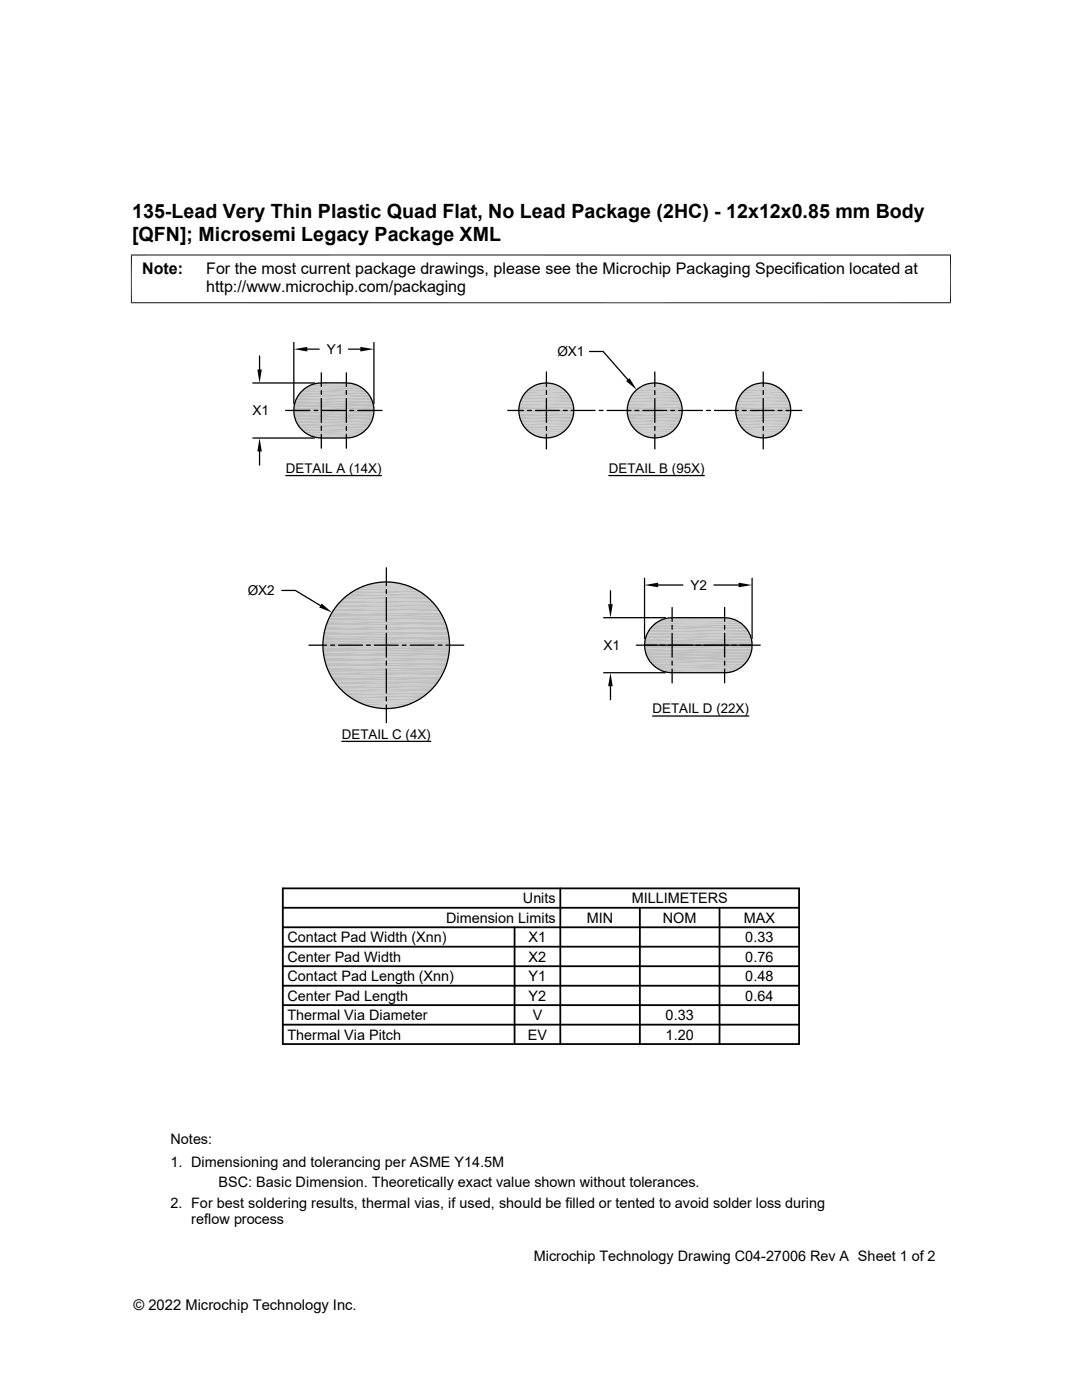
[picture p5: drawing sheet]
<svg xmlns="http://www.w3.org/2000/svg" width="216mm" height="279mm" viewBox="0 0 216 279" stroke-linecap="round" stroke-linejoin="round" font-family="sans-serif">
<path d="M62.2 76.7h8.9M62.8 76.5h7.6M63.5 76.4h6.3" fill="none" stroke="#c0c0c0" stroke-width=".2"/>
<path d="M61.6 76.9h10.1" fill="none" stroke="#c0c0c0" stroke-width=".28"/>
<path d="M61 77.2h11.2" fill="none" stroke="#c0c0c0" stroke-width=".34"/>
<path d="M60.5 77.6h12.3" fill="none" stroke="#c0c0c0" stroke-width=".42"/>
<g fill="#c0c0c0">
<path d="M60.5 77.8l12.7 .5h-13.2z"/>
<path d="M60.5 77.8h12.3l.4 .5z"/>
<path d="M60 78.3l13.6 .5h-14z"/>
<path d="M60 78.3h13.2l.4 .5z"/>
<path d="M59.6 78.8l14.4 .6h-14.8z"/>
<path d="M59.6 78.8h14l.4 .6z"/>
<path d="M59.2 79.4l15.1 .6h-15.3z"/>
<path d="M59.2 79.4h14.8l.3 .6z"/>
<path d="M59 80l15.5 .6h-15.7z"/>
<path d="M59 80h15.3l.2 .6z"/>
<path d="M58.8 80.6l15.8 .7h-15.9z"/>
<path d="M58.8 80.6h15.7l.1 .7z"/>
<path d="M58.7 81.3l15.9 .6h-16z"/>
<path d="M58.7 81.3h15.9v.6z"/>
<path d="M58.6 81.9l16 .7h-15.9z"/>
<path d="M58.6 81.9h16v.7z"/>
<path d="M58.7 82.6l15.8 .6h-15.7z"/>
<path d="M58.7 82.6h15.9l-.1 .6z"/>
<path d="M58.8 83.2l15.5 .7h-15.3z"/>
<path d="M58.8 83.2h15.7l-.2 .7z"/>
<path d="M59 83.9l15 .6h-14.8z"/>
<path d="M59 83.9h15.3l-.3 .6z"/>
<path d="M59.2 84.5l14.4 .5h-14z"/>
<path d="M59.2 84.5h14.8l-.4 .5z"/>
<path d="M59.6 85l13.6 .6h-13.2z"/>
<path d="M59.6 85h14l-.4 .6z"/>
<path d="M60 85.6l12.8 .4h-12.3z"/>
<path d="M60 85.6h13.2l-.4 .4z"/>
</g>
<path d="M60.5 86.2h12.3" fill="none" stroke="#c0c0c0" stroke-width=".4"/>
<path d="M61 86.6h11.2" fill="none" stroke="#c0c0c0" stroke-width=".34"/>
<path d="M61.6 86.9h10.1" fill="none" stroke="#c0c0c0" stroke-width=".28"/>
<path d="M62.2 87.2h8.9M62.8 87.3h7.6M63.5 87.4h6.3" fill="none" stroke="#c0c0c0" stroke-width=".2"/>
<path d="M60.1 78.2a5.5 5.5 0 0 1 4-1.8h5a5.5 5.5 0 0 1 5.5 5.5 5.5 5.5 0 0 1-5.5 5.5h-5a5.5 5.5 0 0 1-5-3.3 5.5 5.5 0 0 1 1-5.9z" fill="none" stroke="#000" stroke-width=".25"/>
<path d="M76.5 116.1h1.2z" fill="#c0c0c0"/>
<path d="M75.7 116.2h2.7" fill="none" stroke="#c0c0c0" stroke-width=".2"/>
<path d="M76.5 116.1l1.9 .1z" fill="#c0c0c0"/>
<path d="M69.7 118.4h14.8M70.6 117.9h13M71.5 117.4h11.2M72.4 117h9.3M73.4 116.6h7.4M73.6 116.5h6.9M74.4 116.4h5.4M74.6 116.3h4.9M75.5 116.2h3.3" fill="none" stroke="#c0c0c0" stroke-width=".2"/>
<path d="M72.7 116.8h8.8" fill="none" stroke="#c0c0c0" stroke-width=".25"/>
<path d="M71.7 117.2h10.7" fill="none" stroke="#c0c0c0" stroke-width=".32"/>
<path d="M70.8 117.6h12.6" fill="none" stroke="#c0c0c0" stroke-width=".36"/>
<path d="M69.9 118.1h14.3" fill="none" stroke="#c0c0c0" stroke-width=".42"/>
<g fill="#c0c0c0">
<path d="M69.1 119l.6-.5 15.3 .5z"/>
<path d="M69.7 118.5h14.8l.5 .5z"/>
</g>
<path d="M68.9 119h16.4" fill="none" stroke="#c0c0c0" stroke-width=".2"/>
<g fill="#c0c0c0">
<path d="M68.3 119.6l.6-.5 16.9 .5z"/>
<path d="M68.9 119.1h16.4l.5 .5z"/>
</g>
<path d="M68.1 119.7h17.9" fill="none" stroke="#c0c0c0" stroke-width=".2"/>
<g fill="#c0c0c0">
<path d="M68.1 119.8l18.5 .6h-19z"/>
<path d="M68.1 119.8h17.9l.6 .6z"/>
</g>
<path d="M67.4 120.5h19.3" fill="none" stroke="#c0c0c0" stroke-width=".2"/>
<g fill="#c0c0c0">
<path d="M67.4 120.6l19.8 .6h-20.2z"/>
<path d="M67.4 120.6h19.3l.5 .6z"/>
</g>
<path d="M66.8 121.3h20.6" fill="none" stroke="#c0c0c0" stroke-width=".21"/>
<g fill="#c0c0c0">
<path d="M66.8 121.4l21 .6h-21.4z"/>
<path d="M66.8 121.4h20.6l.4 .6z"/>
</g>
<path d="M66.3 122.2h21.6" fill="none" stroke="#c0c0c0" stroke-width=".21"/>
<g fill="#c0c0c0">
<path d="M66.3 122.3l22 .6h-22.5z"/>
<path d="M66.3 122.3h21.6l.4 .6z"/>
</g>
<path d="M65.7 123.1h22.7" fill="none" stroke="#c0c0c0" stroke-width=".23"/>
<g fill="#c0c0c0">
<path d="M65.7 123.2l23 .7h-23.3z"/>
<path d="M65.7 123.2h22.7l.3 .7z"/>
</g>
<path d="M65.3 124h23.5" fill="none" stroke="#c0c0c0" stroke-width=".23"/>
<g fill="#c0c0c0">
<path d="M65.3 124.1l23.8 .7h-24z"/>
<path d="M65.3 124.1h23.5l.3 .7z"/>
</g>
<path d="M65 125h24.2" fill="none" stroke="#c0c0c0" stroke-width=".23"/>
<g fill="#c0c0c0">
<path d="M65 125.1l24.4 .7h-24.6z"/>
<path d="M65 125.1h24.2l.2 .7z"/>
</g>
<path d="M64.7 126h24.7" fill="none" stroke="#c0c0c0" stroke-width=".23"/>
<g fill="#c0c0c0">
<path d="M64.7 126.1l24.9 .7h-25z"/>
<path d="M64.7 126.1h24.7l.2 .7z"/>
</g>
<path d="M64.6 127h25" fill="none" stroke="#c0c0c0" stroke-width=".28"/>
<g fill="#c0c0c0">
<path d="M64.6 127.1l25.1 .8h-25.2z"/>
<path d="M64.6 127.1h25l.1 .8z"/>
</g>
<path d="M64.5 128h25.2" fill="none" stroke="#c0c0c0" stroke-width=".25"/>
<g fill="#c0c0c0">
<path d="M64.5 128.1l25.2 .8h-25.3z"/>
<path d="M64.5 128.1h25.2v.8z"/>
</g>
<path d="M64.4 129h25.3" fill="none" stroke="#c0c0c0" stroke-width=".25"/>
<g fill="#c0c0c0">
<path d="M64.5 129.2l25.2 .7h-25.2z"/>
<path d="M64.5 129.2h25.2v.7z"/>
</g>
<path d="M64.5 130h25.2" fill="none" stroke="#c0c0c0" stroke-width=".25"/>
<g fill="#c0c0c0">
<path d="M64.5 130.2l25 .8h-24.9z"/>
<path d="M64.5 130.2h25.1l-.1 .8z"/>
</g>
<path d="M64.6 131.1h24.9" fill="none" stroke="#c0c0c0" stroke-width=".25"/>
<g fill="#c0c0c0">
<path d="M64.7 131.2l24.6 .8h-24.5z"/>
<path d="M64.7 131.2h24.8l-.2 .8z"/>
</g>
<path d="M64.8 132.1h24.5" fill="none" stroke="#c0c0c0" stroke-width=".25"/>
<g fill="#c0c0c0">
<path d="M64.9 132.2l24.1 .7h-23.9z"/>
<path d="M64.9 132.2h24.4l-.3 .7z"/>
</g>
<path d="M65.1 133.1h23.9" fill="none" stroke="#c0c0c0" stroke-width=".23"/>
<g fill="#c0c0c0">
<path d="M65.2 133.2l23.4 .7h-23.1z"/>
<path d="M65.2 133.2h23.7l-.3 .7z"/>
</g>
<path d="M65.5 134h23.1" fill="none" stroke="#c0c0c0" stroke-width=".23"/>
<g fill="#c0c0c0">
<path d="M65.6 134.1l22.6 .7h-22.2z"/>
<path d="M65.6 134.1h22.9l-.3 .7z"/>
</g>
<path d="M66 134.9h22.2" fill="none" stroke="#c0c0c0" stroke-width=".23"/>
<g fill="#c0c0c0">
<path d="M66.1 135.1l21.5 .6h-21.1z"/>
<path d="M66.1 135.1h22l-.5 .6z"/>
</g>
<path d="M66.5 135.8h21.1" fill="none" stroke="#c0c0c0" stroke-width=".21"/>
<g fill="#c0c0c0">
<path d="M66.7 135.9l20.3 .6h-19.9z"/>
<path d="M66.7 135.9h20.8l-.5 .6z"/>
</g>
<path d="M67.1 136.7h19.9" fill="none" stroke="#c0c0c0" stroke-width=".21"/>
<g fill="#c0c0c0">
<path d="M67.3 136.8l19.1 .5h-18.6z"/>
<path d="M67.3 136.8h19.6l-.5 .5z"/>
</g>
<path d="M67.8 137.4h18.6" fill="none" stroke="#c0c0c0" stroke-width=".2"/>
<g fill="#c0c0c0">
<path d="M68 137.5l17.6 .6h-17.1z"/>
<path d="M68 137.5h18.2l-.6 .6z"/>
</g>
<path d="M68.5 138.2h17.1" fill="none" stroke="#c0c0c0" stroke-width=".2"/>
<g fill="#c0c0c0">
<path d="M68.7 138.2l16.2 .5h-15.6z"/>
<path d="M68.7 138.2h16.7l-.5 .5z"/>
</g>
<path d="M69.3 138.8h15.6M70.1 139.4h13.9M71 139.9h12.1M71.9 140.4h10.3M72.9 140.7h8.3M73.9 141h6.3M74.2 141.1h5.8M74.9 141.2h4.3M75.2 141.3h3.8" fill="none" stroke="#c0c0c0" stroke-width=".2"/>
<path d="M69.5 139.1h15.2" fill="none" stroke="#c0c0c0" stroke-width=".44"/>
<path d="M70.4 139.7h13.4" fill="none" stroke="#c0c0c0" stroke-width=".4"/>
<path d="M71.3 140.2h11.6" fill="none" stroke="#c0c0c0" stroke-width=".34"/>
<path d="M72.2 140.6h9.8" fill="none" stroke="#c0c0c0" stroke-width=".3"/>
<path d="M73.2 140.9h7.8" fill="none" stroke="#c0c0c0" stroke-width=".23"/>
<path d="M76.3 141.4h1.7z" fill="#c0c0c0"/>
<path d="M132.8 123.4h13.1M133.4 123.3h11.9M75.9 141.4h2.3" fill="none" stroke="#c0c0c0" stroke-width=".2"/>
<circle cx="77.1" cy="128.8" r="12.6" fill="none" stroke="#000" stroke-width=".25"/>
<path d="M132.2 123.5h14.3" fill="none" stroke="#c0c0c0" stroke-width=".21"/>
<path d="M131.6 123.8h15.6" fill="none" stroke="#c0c0c0" stroke-width=".25"/>
<path d="M131 124.1h16.7" fill="none" stroke="#c0c0c0" stroke-width=".36"/>
<path d="M130.5 124.4h17.8" fill="none" stroke="#c0c0c0" stroke-width=".4"/>
<g fill="#c0c0c0">
<path d="M130.5 124.7l18.2 .4h-18.7z"/>
<path d="M130.5 124.7h17.8l.4 .4z"/>
<path d="M130 125.1l19.1 .5h-19.5z"/>
<path d="M130 125.1h18.7l.4 .5z"/>
<path d="M129.6 125.6l19.9 .6h-20.3z"/>
<path d="M129.6 125.6h19.5l.4 .6z"/>
<path d="M129.2 126.2l20.5 .6h-20.7z"/>
<path d="M129.2 126.2h20.3l.2 .6z"/>
<path d="M129 126.8l20.9 .6h-21.1z"/>
<path d="M129 126.8h20.7l.2 .6z"/>
<path d="M128.8 127.4l21.3 .7h-21.4z"/>
<path d="M128.8 127.4h21.1l.2 .7z"/>
<path d="M128.7 128.1l21.4 .7h-21.5z"/>
<path d="M128.7 128.1h21.4v.7z"/>
<path d="M128.6 128.8l21.5 .6h-21.4z"/>
<path d="M128.6 128.8h21.5v.6z"/>
<path d="M128.7 129.4l21.2 .7h-21.1z"/>
<path d="M128.7 129.4h21.4l-.2 .7z"/>
<path d="M128.8 130.1l20.9 .6h-20.7z"/>
<path d="M128.8 130.1h21.1l-.2 .6z"/>
<path d="M129 130.7l20.5 .6h-20.3z"/>
<path d="M129 130.7h20.7l-.2 .6z"/>
<path d="M129.2 131.3l19.9 .6h-19.5z"/>
<path d="M129.2 131.3h20.3l-.4 .6z"/>
<path d="M129.6 131.9l19.1 .5h-18.7z"/>
<path d="M129.6 131.9h19.5l-.4 .5z"/>
<path d="M130 132.4l18.3 .5h-17.8z"/>
<path d="M130 132.4h18.7l-.4 .5z"/>
</g>
<path d="M130.5 133.1h17.8" fill="none" stroke="#c0c0c0" stroke-width=".4"/>
<path d="M131 133.5h16.7" fill="none" stroke="#c0c0c0" stroke-width=".36"/>
<path d="M131.6 133.8h15.6" fill="none" stroke="#c0c0c0" stroke-width=".25"/>
<path d="M132.2 134h14.3" fill="none" stroke="#c0c0c0" stroke-width=".21"/>
<path d="M132.8 134.2h13.1M133.4 134.2h11.9" fill="none" stroke="#c0c0c0" stroke-width=".2"/>
<path d="M134.1 123.3h10.5M144.6 123.3a5.5 5.5 0 0 1 5.5 5.5 5.5 5.5 0 0 1-5.5 5.5h-10.5a5.5 5.5 0 0 1-5.5-5.5 5.5 5.5 0 0 1 5.5-5.5" fill="none" stroke="#000" stroke-width=".25"/>
<g fill="#c0c0c0">
<path d="M108.7 76.4h.7z"/>
<path d="M130.3 76.4h.8z"/>
<path d="M151.9 76.4h.8z"/>
<path d="M151.4 76.5h1.8z"/>
<path d="M151.9 76.4l1.3 .1z"/>
<path d="M129.7 76.5h1.8z"/>
<path d="M130.3 76.4l1.2 .1z"/>
<path d="M108.1 76.5h1.8z"/>
<path d="M108.7 76.4l1.2 .1z"/>
</g>
<g fill="none" stroke="#c0c0c0" stroke-width=".2">
<path d="M103.9 79.8h10.2M104.2 79.2h9.6M104.6 78.6h8.9M105 78.1h8M105.5 77.6h7M106.1 77.2h5.9M106.7 76.9h4.7M106.8 76.8h4.4M107.3 76.7h3.5M107.4 76.6h3.2M108 76.5h2.1M125.6 79.8h10.1"/>
<path d="M125.9 79.2h9.5M126.2 78.6h8.9M126.7 78.1h8M127.2 77.6h7M127.7 77.2h5.9M128.3 76.9h4.7M128.4 76.8h4.5M128.9 76.7h3.5M129.1 76.6h3.1M129.6 76.5h2.1M147.2 79.8h10.2M147.5 79.2h9.6"/>
<path d="M147.9 78.6h8.8M148.3 78.1h8M148.8 77.6h7M149.4 77.2h5.9M149.9 76.9h4.8M150.1 76.8h4.4M150.6 76.7h3.4M150.7 76.6h3.1M151.2 76.5h2.2"/>
</g>
<path d="M106.2 77.1h5.6M127.8 77.1h5.7M149.5 77.1h5.6" fill="none" stroke="#c0c0c0" stroke-width=".23"/>
<path d="M105.6 77.4h6.8M127.3 77.4h6.7M148.9 77.4h6.8" fill="none" stroke="#c0c0c0" stroke-width=".28"/>
<path d="M105.1 77.9h7.8M126.8 77.9h7.7M148.4 77.9h7.8" fill="none" stroke="#c0c0c0" stroke-width=".36"/>
<path d="M104.7 78.3h8.6M126.3 78.3h8.7M148 78.3h8.6" fill="none" stroke="#c0c0c0" stroke-width=".4"/>
<path d="M104.3 78.9h9.4M125.9 78.9h9.5M147.6 78.9h9.4" fill="none" stroke="#c0c0c0" stroke-width=".42"/>
<path d="M104 79.5h10M125.6 79.5h10.1M147.3 79.5h10" fill="none" stroke="#c0c0c0" stroke-width=".44"/>
<g fill="#c0c0c0">
<path d="M147.2 79.9l10.3 .4h-10.5z"/>
<path d="M147.2 79.9h10.2l.1 .4z"/>
<path d="M125.6 79.9l10.3 .4h-10.5z"/>
<path d="M125.6 79.9h10.1l.2 .4z"/>
<path d="M103.9 79.9l10.4 .4h-10.5z"/>
<path d="M103.9 79.9h10.2l.2 .4z"/>
</g>
<path d="M103.7 80.4h10.6M125.4 80.4h10.6M147 80.4h10.6" fill="none" stroke="#c0c0c0" stroke-width=".2"/>
<g fill="#c0c0c0">
<path d="M147 80.5l10.7 .5h-10.8z"/>
<path d="M147 80.5h10.6l.1 .5z"/>
<path d="M125.4 80.5l10.7 .5h-10.9z"/>
<path d="M125.4 80.5h10.6l.1 .5z"/>
<path d="M103.7 80.5l10.7 .5h-10.8z"/>
<path d="M103.7 80.5h10.6l.1 .5z"/>
</g>
<path d="M103.6 81.1h10.8M125.2 81.1h10.9M146.9 81.1h10.8" fill="none" stroke="#c0c0c0" stroke-width=".2"/>
<g fill="#c0c0c0">
<path d="M146.9 81.2l10.9 .5h-11z"/>
<path d="M146.9 81.2h10.8l.1 .5z"/>
<path d="M125.2 81.2l10.9 .5h-10.9z"/>
<path d="M125.2 81.2h10.9v.5z"/>
<path d="M103.6 81.2l10.9 .5h-11z"/>
<path d="M103.6 81.2h10.8l.1 .5z"/>
</g>
<path d="M103.5 81.7h11M125.2 81.7h10.9M146.8 81.7h11" fill="none" stroke="#c0c0c0" stroke-width=".2"/>
<g fill="#c0c0c0">
<path d="M146.8 81.8l11 .5h-11z"/>
<path d="M146.8 81.8h11v.5z"/>
<path d="M125.2 81.8l10.9 .5h-10.9z"/>
<path d="M125.2 81.8h10.9v.5z"/>
<path d="M103.5 81.8l11 .5h-11z"/>
<path d="M103.5 81.8h11v.5z"/>
</g>
<path d="M103.5 82.4h11M125.2 82.4h10.9M146.8 82.4h11" fill="none" stroke="#c0c0c0" stroke-width=".2"/>
<g fill="#c0c0c0">
<path d="M146.8 82.5l10.9 .5h-10.8z"/>
<path d="M146.8 82.5h11l-.1 .5z"/>
<path d="M125.2 82.5l10.8 .5h-10.7z"/>
<path d="M125.2 82.5h10.9l-.1 .5z"/>
<path d="M103.6 82.5l10.8 .5h-10.8z"/>
<path d="M103.6 82.5h10.9l-.1 .5z"/>
</g>
<path d="M103.6 83.1h10.8M125.3 83.1h10.7M146.9 83.1h10.8" fill="none" stroke="#c0c0c0" stroke-width=".2"/>
<g fill="#c0c0c0">
<path d="M147 83.2l10.5 .5h-10.4z"/>
<path d="M147 83.2h10.6l-.1 .5z"/>
<path d="M125.3 83.2l10.5 .5h-10.3z"/>
<path d="M125.3 83.2h10.7l-.2 .5z"/>
<path d="M103.7 83.2l10.5 .5h-10.4z"/>
<path d="M103.7 83.2h10.7l-.2 .5z"/>
</g>
<path d="M103.8 83.7h10.4M125.5 83.7h10.3M147.1 83.7h10.4" fill="none" stroke="#c0c0c0" stroke-width=".2"/>
<g fill="#c0c0c0">
<path d="M147.2 83.8l10 .5h-9.9z"/>
<path d="M147.2 83.8h10.2l-.2 .5z"/>
<path d="M125.5 83.8l10.1 .5h-9.9z"/>
<path d="M125.5 83.8h10.3l-.2 .5z"/>
<path d="M103.9 83.8l10.1 .5h-9.9z"/>
<path d="M103.9 83.8h10.3l-.2 .5z"/>
</g>
<g fill="none" stroke="#c0c0c0" stroke-width=".2">
<path d="M104.1 84.4h9.9M104.4 85h9.2M104.8 85.5h8.4M105.3 86h7.5M105.8 86.4h6.4M106.3 86.8h5.4M107 87h4.1M107.1 87.2h3.8M107.6 87.2h2.8M125.7 84.4h9.9M126 85h9.3M126.4 85.5h8.5"/>
<path d="M126.9 86h7.5M127.4 86.4h6.5M128 86.8h5.3M128.6 87h4.1M128.8 87.2h3.8M129.2 87.2h2.9M147.3 84.4h9.9M147.7 85h9.2M148.1 85.5h8.4M148.5 86h7.5M149.1 86.4h6.4M149.6 86.8h5.3"/>
<path d="M150.2 87h4.1M150.4 87.2h3.8M150.9 87.2h2.8"/>
</g>
<path d="M104.1 84.7h9.8M125.8 84.7h9.7M147.4 84.7h9.8" fill="none" stroke="#c0c0c0" stroke-width=".42"/>
<path d="M104.5 85.2h9M126.1 85.2h9.1M147.8 85.2h9" fill="none" stroke="#c0c0c0" stroke-width=".4"/>
<path d="M104.9 85.7h8.2M126.6 85.7h8.2M148.2 85.7h8.2" fill="none" stroke="#c0c0c0" stroke-width=".36"/>
<path d="M105.4 86.2h7.2M127 86.2h7.3M148.7 86.2h7.2" fill="none" stroke="#c0c0c0" stroke-width=".32"/>
<path d="M105.9 86.6h6.2M127.6 86.6h6.2M149.2 86.6h6.2" fill="none" stroke="#c0c0c0" stroke-width=".25"/>
<path d="M106.5 86.9h5M128.1 86.9h5.1M149.8 86.9h5" fill="none" stroke="#c0c0c0" stroke-width=".21"/>
<path d="M151.1 87.3l1.9 .1z" fill="#c0c0c0"/>
<path d="M151.1 87.3h2.4" fill="none" stroke="#c0c0c0" stroke-width=".2"/>
<path d="M129.4 87.3l2 .1z" fill="#c0c0c0"/>
<path d="M129.4 87.3h2.5" fill="none" stroke="#c0c0c0" stroke-width=".2"/>
<path d="M107.8 87.3l1.9 .1z" fill="#c0c0c0"/>
<path d="M107.8 87.3h2.5" fill="none" stroke="#c0c0c0" stroke-width=".2"/>
<g fill="#c0c0c0">
<path d="M108.5 87.4h1.1z"/>
<path d="M130.2 87.4h1.1z"/>
<path d="M151.8 87.4h1.1z"/>
<path d="M151.5 87.4h1.4z"/>
<path d="M151.5 87.4h1.5z"/>
<path d="M129.9 87.4h1.4z"/>
<path d="M129.9 87.4h1.5z"/>
<path d="M108.3 87.4h1.3z"/>
<path d="M108.3 87.4h1.4z"/>
</g>
<g fill="none" stroke="#000" stroke-width=".25">
<path d="M50.4 76.4h12.4M51.8 71v2.7M58.6 68.3v12.3M61.3 69.7h2.4M64.1 74.4v2.8M64.1 78v.7M64.1 79.5v4.8M69.1 74.4v2.8M69.1 78v.7M69.1 79.5v4.8M69.5 69.7h2.4M74.6 68.3v12.3"/>
<path d="M109 74.2v3M109 78v.7M109 79.5v4.8M117.6 70.1h2.8l4.9 5.7M130.7 74.2v3M130.7 78v.7M130.7 79.5v4.8M152.3 74.2v3M152.3 78v.7M152.3 79.5v4.8M50.4 87.4h12.4M51.8 90.1v2.7"/>
<path d="M57 81.9h4.8M57 94.9h19.1M62.7 81.9h.7M64.1 85.1v.8M64.1 86.7v2.8M64.2 81.9h4.8M69.1 85.1v.8M69.1 86.7v2.8M69.8 81.9h.8M71.4 81.9h4.8M101.3 81.9h3.2M105.3 81.9h.7"/>
<path d="M106.8 81.9h4.8M109 85.1v.8M109 86.7v2.9M112.4 81.9h.8M114 81.9h4.7M119.5 81.9h.8M121.1 81.9h4.8M121.5 94.9h19M126.7 81.9h.8M128.3 81.9h4.7M130.7 85.1v.8M130.7 86.7v2.9"/>
<path d="M133.8 81.9h.8M135.4 81.9h4.8M141 81.9h.8M142.6 81.9h4.7M148.1 81.9h.8M149.7 81.9h4.8M152.3 85.1v.8M152.3 86.7v2.9M155.3 81.9h.8M156.8 81.9h3.2M56.2 117.8h2.7l5 3.1M77.1 113.3v3.6"/>
<path d="M77.1 117.6v.8M77.1 119.2v4.8M121.8 117.9v2.7M128.6 115.4v12M131.3 116.8h4.9M142.5 116.8h4.9M150.1 115.4v12M61.6 128.8h3.6M66 128.8h.8M67.6 128.8h4.7M73.1 128.8h.8M74.7 128.8h4.8"/>
<path d="M77.1 124.8v.8M77.1 126.4v4.7M77.1 131.9v.8M77.1 133.5v4.8M77.1 139.1v.8M80.3 128.8h.7M81.9 128.8h4.7M87.4 128.8h.8M89 128.8h3.5M120.5 123.3h12.3M120.5 134.3h12.3M121.8 136.9v2.8"/>
<path d="M127 128.8h24.7M134.1 121.2v2.8M134.1 124.8v.8M134.1 126.4v4.7M134.1 131.9v.8M134.1 133.5v2.8M144.6 121.2v2.8M144.6 124.8v.8M144.6 126.4v4.7M144.6 131.9v.8M144.6 133.5v2.8M68.2 148h17.8"/>
<path d="M77.1 140.7v3.5M130.2 142.9h19.2"/>
<circle cx="109" cy="81.9" r="5.5"/>
<circle cx="130.6" cy="81.9" r="5.5"/>
<circle cx="152.3" cy="81.9" r="5.5"/>
</g>
<path d="M56.4 177.3h103v31.1h-103zM111.8 177.3v31.1M56.4 181.2h103M56.4 185.1h103M56.4 188.9h103M56.4 192.8h103M56.4 196.7h103M102.7 185.1v23.3M127.7 181.2v27.2M143.6 181.2v27.2M56.4 200.6h103M56.4 204.5h103" fill="none" stroke="#000" stroke-width=".36"/>
<path d="M26.1 50.9h163.7M26.2 50.8v9.7M189.7 50.8v9.7M26.1 60.4h163.7" fill="none" stroke="#000" stroke-width=".2"/>
<path d="M51.4 73.7h.8l-.4 2.7zM58.6 69.7l2.7-.5v.9zM71.9 69.2l2.7 .5-2.7 .4zM124.9 76.1l.7-.6 1.4 2.3zM51.8 87.4l.4 2.7h-.8zM128.6 116.8l2.7-.5v.9zM147.4 116.3l2.7 .5-2.7 .4zM64.2 120.5l2.1 1.7-2.6-1zM121.3 120.6h1l-.5 2.7zM121.8 134.3l.5 2.6h-1z" fill="#000"/>
<g font-size="3.9">
<text x="26.4" y="43.5">135-Lead Very Thin Plastic Quad Flat, No Lead Package (2HC) - 12x12x0.85 mm Body</text>
<text x="26.4" y="48.1">[QFN]; Microsemi Legacy Package XML</text>
</g>
<g font-size="3.2">
<text x="28.4" y="54.7">Note:</text>
<text x="41.1" y="58.3">http://www.microchip.com/packaging</text>
<text x="41.1" y="54.7">For the most current package drawings, please see the Microchip Packaging Specification located at</text>
</g>
<g font-size="2.9">
<text x="89" y="184.1">Dimension Limits</text>
<text x="104.3" y="180.3">Units</text>
<text x="117.1" y="184.1">MIN</text>
<text x="126" y="180.3">MILLIMETERS</text>
<text x="132.3" y="184.1">NOM</text>
<text x="148.4" y="184.1">MAX</text>
<text x="57.3" y="188">Contact Pad Width (Xnn)</text>
<text x="57.3" y="191.9">Center Pad Width</text>
<text x="105.5" y="188">X1</text>
<text x="105.5" y="191.9">X2</text>
<text x="148.7" y="188">0.33</text>
<text x="148.7" y="191.9">0.76</text>
<text x="57.3" y="195.8">Contact Pad Length (Xnn)</text>
<text x="105.5" y="195.8">Y1</text>
<text x="148.7" y="195.8">0.48</text>
<text x="57.3" y="203.6">Thermal Via Diameter</text>
<text x="57.3" y="199.7">Center Pad Length</text>
<text x="105.5" y="199.7">Y2</text>
<text x="106.3" y="203.6">V</text>
<text x="132.8" y="203.6">0.33</text>
<text x="148.7" y="199.7">0.64</text>
<text x="57.3" y="207.5">Thermal Via Pitch</text>
<text x="105.3" y="207.5">EV</text>
<text x="132.8" y="207.5">1.20</text>
<text x="34" y="228.3">Notes:</text>
<text x="34" y="232.9">1. Dimensioning and tolerancing per ASME Y14.5M</text>
<text x="43.6" y="237">BSC: Basic Dimension. Theoretically exact value shown without tolerances.</text>
<text x="34" y="241">2. For best soldering results, thermal vias, if used, should be filled or tented to avoid solder loss during</text>
<text x="38.1" y="244.3">reflow process</text>
<text x="106.5" y="251.7">Microchip Technology Drawing C04-27006 Rev A Sheet 1 of 2</text>
<text x="26.6" y="261.3">© 2022 Microchip Technology Inc.</text>
</g>
<g font-size="2.7">
<text x="65.2" y="70.7">Y1</text>
<text x="111.2" y="71.1">ØX1</text>
<text x="50.4" y="82.9">X1</text>
<text x="57" y="94.3">DETAIL A (14X)</text>
<text x="121.5" y="94.3">DETAIL B (95X)</text>
<text x="49.4" y="118.8">ØX2</text>
<text x="137.8" y="117.7">Y2</text>
<text x="120.4" y="129.7">X1</text>
<text x="130.2" y="142.3">DETAIL D (22X)</text>
<text x="68.2" y="147.4">DETAIL C (4X)</text>
</g>
</svg>
